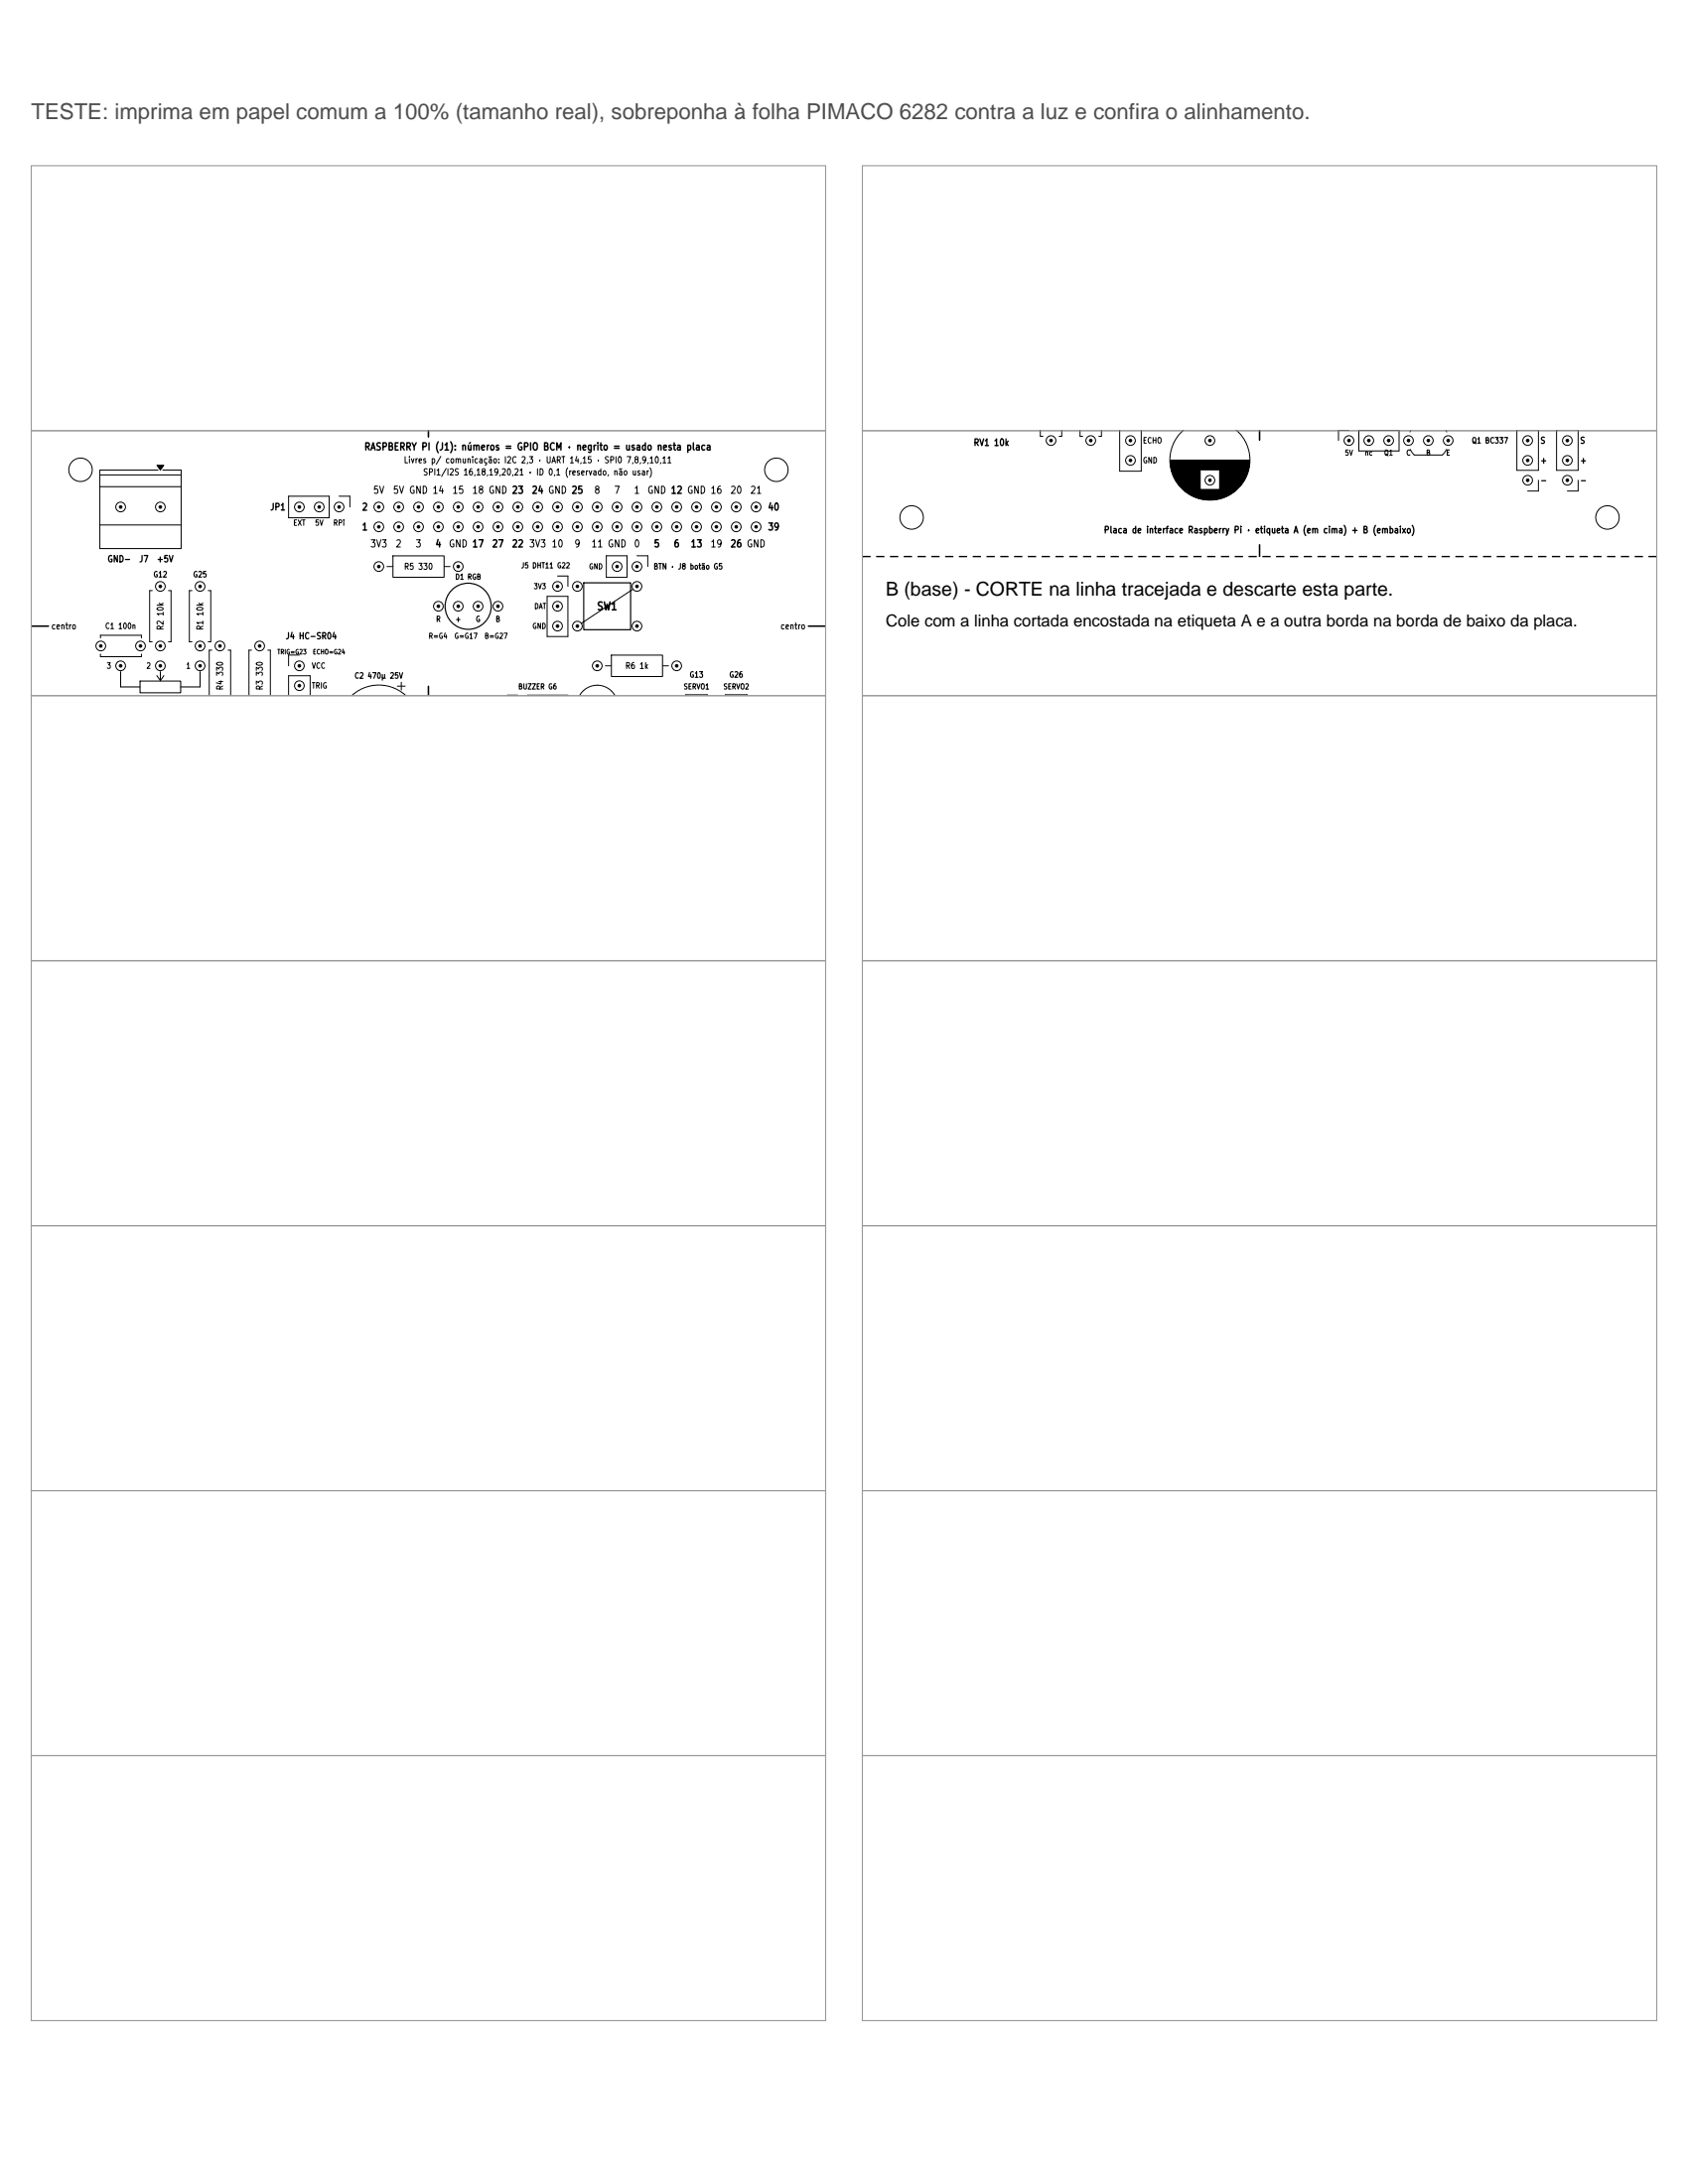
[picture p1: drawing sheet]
<svg xmlns="http://www.w3.org/2000/svg" width="216mm" height="279mm" viewBox="0 0 216 279" stroke-linecap="round" stroke-linejoin="round" font-family="sans-serif">
<g fill="none" stroke="#999" stroke-width=".14">
<path d="M4 21.2h101.6v33.9h-101.6zM110.3 21.2h101.6v33.9h-101.6zM4 55.1h101.6v33.9h-101.6zM110.3 55.1h101.6v33.9h-101.6zM4 89h101.6v33.9h-101.6zM110.3 89h101.6v33.9h-101.6zM4 122.9h101.6v33.9h-101.6zM110.3 122.9h101.6v33.9h-101.6zM4 156.8h101.6v33.9h-101.6zM110.3 156.8h101.6v33.9h-101.6zM4 190.7h101.6v33.9h-101.6zM110.3 190.7h101.6v33.9h-101.6z"/>
<path d="M4 224.6h101.6v33.9h-101.6zM110.3 224.6h101.6v33.9h-101.6z"/>
</g>
<path d="M54.8 55.1v.8M161.1 55v1.3M161.1 69.7v1.5M4 80.1h2.2M54.8 87.8v1.2M103.4 80.1h2.2" fill="none" stroke="#000" stroke-width=".2"/>
<g fill="none" stroke="#000" stroke-width=".13">
<path d="M20.1 59.5h.8l-.4 .6zM133.1 55v.8h.3M135.8 55v.8h-.3M138.1 55v.8h.4M140.9 55v.8h-.4M143.2 55v5.3h2.8v-5.3M149.7 58.9h10.1M149.7 59h10.1M149.7 59.1h10.1M149.7 59.2h10.1M149.7 59.3h10.1M149.7 59.4h10.1"/>
<path d="M149.7 59.5h10.1M149.7 59.6h10.1M149.7 59.7h10.1M149.8 59.8h9.9M149.8 59.9h9.9M149.8 60h9.9M151.3 55a5.1 5.1 0 0 0-.2 7.4 5.1 5.1 0 0 0 7.3 0 5.1 5.1 0 0 0-.2-7.4M171.2 55v1.4M173.8 55v2.7h5.1v-2.7M180.4 57.5l.5 .7h3.6l.5-.7M180.4 55l-.1 .3M184.9 55l.1 .3"/>
<path d="M194 55v5.2h2.8v-5.2M199.1 55v5.2h2.7v-5.2M12.8 60.8h10.4M12.8 62.3h10.4M12.8 67.2h10.4M19.5 75.6h-.4v6.5h.4M20.2 60.1h-7.4v10.1h10.4v-10.1h-2.4M21.6 75.6h.3v6.5h-.3M24.6 75.6h-.4v6.5h.4M26.6 75.6h.4v6.5h-.4M36.9 63.5h5.2v2.7h-5.2zM43.4 63.5h1.4v1.4"/>
<path d="M49.5 72.5h.8M50.3 71.1h6.5v2.8h-6.5zM56.8 72.5h.8M70 76.3h2.6v5.1h-2.6zM71.3 73.7h1.3v1.3M77.6 71.1h2.6v2.8h-2.6zM81 75.4l-6.6 4.4M81.5 71.1h1.3v1.4M149.8 60.1h9.9M149.8 60.1h3.7M149.8 60.2h3.7M149.9 60.2h3.6"/>
<path d="M149.9 60.3h3.6M149.9 60.4h3.6M149.9 60.5h3.6M150 60.5h3.5M150 60.6h3.5M150 60.7h3.5M150 60.8h3.5M150.1 60.8h3.4M150.1 60.9h3.4M150.1 61h3.4M150.2 61.1h3.3M150.2 61.2h3.3"/>
<path d="M150.3 61.3h3.2M150.3 61.4h3.2M150.4 61.4h3.1M150.4 61.5h3.1M150.5 61.6h3M150.5 61.7h3M150.6 61.7h2.9M150.6 61.8h2.9M150.6 61.9h2.9M150.7 61.9h2.8M150.7 62h2.8M150.8 62h2.7"/>
<path d="M150.8 62.1h2.7M150.9 62.1h2.6M150.9 62.2h2.6M151 62.3h2.5M151.1 62.4h2.4M151.1 62.5h2.4M151.2 62.5h2.3M151.3 62.6h2.2M151.3 62.6h6.9M151.4 62.7h6.7M151.5 62.8h6.5M151.6 62.9h6.3"/>
<path d="M151.7 62.9h6.1M151.7 63h6M151.8 63h5.9M151.9 63.1h5.7M152 63.1h5.5M152 63.2h5.5M152.1 63.2h5.3M152.2 63.3h5.1M152.3 63.3h4.9M152.4 63.4h4.7M152.5 63.4h4.5M152.5 63.5h4.5"/>
<path d="M152.6 63.5h4.3M152.7 63.5h4.1M152.8 63.6h3.9M152.9 63.6h3.7M153 63.7h3.5M153.1 63.7h3.3M153.2 63.7h3.1M153.4 63.8h2.7M153.5 63.8h2.5M153.7 63.9h2.1M153.9 63.9h1.7M154.2 63.9h1.1"/>
<path d="M156 60.1h3.7M156 60.8h3.5M156 62.3h2.5M156 60.2h3.7M156 60.2h3.6M156 60.3h3.6M156 60.4h3.6M156 60.5h3.6M156 60.5h3.5M156 60.6h3.5M156 60.7h3.5M156 60.8h3.4"/>
<path d="M156 60.9h3.4M156 61h3.4M156 61.1h3.3M156 61.2h3.3M156 61.3h3.2M156 61.4h3.2M156 61.4h3.1M156 61.5h3.1M156 61.6h3M156 61.7h3M156 61.7h2.9M156 61.8h2.9"/>
<path d="M156 61.9h2.9M156 61.9h2.8M156 62h2.8M156 62h2.7M156 62.1h2.7M156 62.1h2.6M156 62.2h2.6M156 62.4h2.4M156 62.5h2.4M156 62.5h2.3M156 62.6h2.2M196.8 61.4v1.4h-1.4"/>
<path d="M201.8 61.4v1.4h-1.3M12.9 81.6v-.3h5.2v.3M12.9 83.7v.3h5.2v-.3M15.4 85.9v2h2.5M17.9 87.1h5.2v1.5h-5.2zM20.1 86.4l.4 .7M20.5 85.9v1.2M21 86.4l-.5 .7M25.6 85.9v2h-2.5M27.1 83.2h-.3v5.8M29.2 83.2h.3v5.8M32.2 83.2h-.4v5.8"/>
<path d="M34.3 83.2h.3v5.8M36.9 89v-2.5h2.8v2.5M38.3 83.8h-1.4v1.4M44.9 89a5.1 5.1 0 0 1 7.1 0M50.8 87.8h1M51.3 87.3v1M66.2 88.9h-1.3v.1M67.5 89v-.1h5.1v.1M74.1 89a2.6 2.6 0 0 1 4.6 0M77.4 85.2h.8M78.2 83.8h6.5v2.8h-6.5zM84.7 85.2h.8"/>
<path d="M87.7 89v-.1h2.8v.1M92.8 89v-.1h2.7v.1"/>
<circle cx="134.4" cy="56.4" r=".62"/>
<circle cx="139.5" cy="56.4" r=".62"/>
<circle cx="144.6" cy="56.4" r=".62"/>
<circle cx="144.6" cy="58.9" r=".62"/>
<circle cx="154.7" cy="56.4" r=".62"/>
<circle cx="172.5" cy="56.4" r=".62"/>
<circle cx="175.1" cy="56.4" r=".62"/>
<circle cx="177.6" cy="56.4" r=".62"/>
<circle cx="180.1" cy="56.4" r=".62"/>
<circle cx="182.7" cy="56.4" r=".62"/>
<circle cx="185.2" cy="56.4" r=".62"/>
<circle cx="195.4" cy="58.9" r=".62"/>
<circle cx="195.4" cy="56.4" r=".62"/>
<circle cx="200.5" cy="58.9" r=".62"/>
<circle cx="200.5" cy="56.4" r=".62"/>
<circle cx="10.3" cy="60.1" r="1.5"/>
<circle cx="15.4" cy="64.9" r=".62"/>
<circle cx="20.5" cy="75" r=".62"/>
<circle cx="20.5" cy="64.9" r=".62"/>
<circle cx="25.6" cy="75" r=".62"/>
<circle cx="38.3" cy="64.9" r=".62"/>
<circle cx="40.8" cy="64.9" r=".62"/>
<circle cx="43.4" cy="64.9" r=".62"/>
<circle cx="48.4" cy="72.5" r=".62"/>
<circle cx="48.4" cy="67.4" r=".62"/>
<circle cx="48.4" cy="64.9" r=".62"/>
<circle cx="51" cy="67.4" r=".62"/>
<circle cx="51" cy="64.9" r=".62"/>
<circle cx="53.5" cy="67.4" r=".62"/>
<circle cx="53.5" cy="64.9" r=".62"/>
<circle cx="56.1" cy="67.4" r=".62"/>
<circle cx="56.1" cy="77.6" r=".62"/>
<circle cx="56.1" cy="64.9" r=".62"/>
<circle cx="58.6" cy="67.4" r=".62"/>
<circle cx="58.6" cy="64.9" r=".62"/>
<circle cx="58.6" cy="72.5" r=".62"/>
<circle cx="58.6" cy="77.6" r=".62"/>
<circle cx="61.1" cy="67.4" r=".62"/>
<circle cx="61.1" cy="77.6" r=".62"/>
<circle cx="61.1" cy="64.9" r=".62"/>
<circle cx="63.7" cy="67.4" r=".62"/>
<circle cx="63.7" cy="64.9" r=".62"/>
<circle cx="63.7" cy="77.6" r=".62"/>
<circle cx="66.2" cy="64.9" r=".62"/>
<circle cx="66.2" cy="67.4" r=".62"/>
<circle cx="68.8" cy="67.4" r=".62"/>
<circle cx="68.8" cy="64.9" r=".62"/>
<circle cx="71.3" cy="75" r=".62"/>
<circle cx="71.3" cy="64.9" r=".62"/>
<circle cx="71.3" cy="67.4" r=".62"/>
<circle cx="71.3" cy="77.6" r=".62"/>
<circle cx="73.8" cy="64.9" r=".62"/>
<circle cx="73.8" cy="75" r=".62"/>
<circle cx="73.8" cy="67.4" r=".62"/>
<circle cx="76.4" cy="67.4" r=".62"/>
<circle cx="76.4" cy="64.9" r=".62"/>
<circle cx="78.9" cy="64.9" r=".62"/>
<circle cx="78.9" cy="67.4" r=".62"/>
<circle cx="78.9" cy="72.5" r=".62"/>
<circle cx="81.5" cy="67.4" r=".62"/>
<circle cx="81.5" cy="72.5" r=".62"/>
<circle cx="81.5" cy="64.9" r=".62"/>
<circle cx="81.5" cy="75" r=".62"/>
<circle cx="84" cy="64.9" r=".62"/>
<circle cx="84" cy="67.4" r=".62"/>
<circle cx="86.5" cy="67.4" r=".62"/>
<circle cx="86.5" cy="64.9" r=".62"/>
<circle cx="89.1" cy="67.4" r=".62"/>
<circle cx="89.1" cy="64.9" r=".62"/>
<circle cx="91.6" cy="67.4" r=".62"/>
<circle cx="91.6" cy="64.9" r=".62"/>
<circle cx="94.2" cy="67.4" r=".62"/>
<circle cx="94.2" cy="64.9" r=".62"/>
<circle cx="96.7" cy="67.4" r=".62"/>
<circle cx="96.7" cy="64.9" r=".62"/>
<circle cx="99.3" cy="60.1" r="1.5"/>
<circle cx="116.6" cy="66.2" r="1.5"/>
<circle cx="154.7" cy="61.4" r=".62"/>
<circle cx="195.4" cy="61.4" r=".62"/>
<circle cx="200.5" cy="61.4" r=".62"/>
<circle cx="205.6" cy="66.2" r="1.5"/>
<circle cx="12.9" cy="82.6" r=".62"/>
<circle cx="15.4" cy="85.2" r=".62"/>
<circle cx="18" cy="82.6" r=".62"/>
<circle cx="20.5" cy="85.2" r=".62"/>
<circle cx="20.5" cy="82.6" r=".62"/>
<circle cx="25.6" cy="85.2" r=".62"/>
<circle cx="25.6" cy="82.6" r=".62"/>
<circle cx="28.1" cy="82.6" r=".62"/>
<circle cx="33.2" cy="82.6" r=".62"/>
<circle cx="38.3" cy="85.2" r=".62"/>
<circle cx="38.3" cy="87.7" r=".62"/>
<circle cx="71.3" cy="80.1" r=".62"/>
<circle cx="73.8" cy="80.1" r=".62"/>
<circle cx="76.4" cy="85.2" r=".62"/>
<circle cx="81.5" cy="80.1" r=".62"/>
<circle cx="86.5" cy="85.2" r=".62"/>
</g>
<g fill="#000" stroke="#000" stroke-width=".13">
<circle cx="134.4" cy="56.4" r=".17"/>
<circle cx="139.5" cy="56.4" r=".17"/>
<circle cx="144.6" cy="56.4" r=".17"/>
<circle cx="144.6" cy="58.9" r=".17"/>
<circle cx="154.7" cy="56.4" r=".17"/>
<circle cx="172.5" cy="56.4" r=".17"/>
<circle cx="175.1" cy="56.4" r=".17"/>
<circle cx="177.6" cy="56.4" r=".17"/>
<circle cx="180.1" cy="56.4" r=".17"/>
<circle cx="182.7" cy="56.4" r=".17"/>
<circle cx="185.2" cy="56.4" r=".17"/>
<circle cx="195.4" cy="56.4" r=".17"/>
<circle cx="195.4" cy="58.9" r=".17"/>
<circle cx="200.5" cy="58.9" r=".17"/>
<circle cx="200.5" cy="56.4" r=".17"/>
<circle cx="15.4" cy="64.9" r=".17"/>
<circle cx="20.5" cy="64.9" r=".17"/>
<circle cx="20.5" cy="75" r=".17"/>
<circle cx="25.6" cy="75" r=".17"/>
<circle cx="38.3" cy="64.9" r=".17"/>
<circle cx="40.8" cy="64.9" r=".17"/>
<circle cx="43.4" cy="64.9" r=".17"/>
<circle cx="48.4" cy="72.5" r=".17"/>
<circle cx="48.4" cy="64.9" r=".17"/>
<circle cx="48.4" cy="67.4" r=".17"/>
<circle cx="51" cy="64.9" r=".17"/>
<circle cx="51" cy="67.4" r=".17"/>
<circle cx="53.5" cy="67.4" r=".17"/>
<circle cx="53.5" cy="64.9" r=".17"/>
<circle cx="56.1" cy="77.6" r=".17"/>
<circle cx="56.1" cy="64.9" r=".17"/>
<circle cx="56.1" cy="67.4" r=".17"/>
<circle cx="58.6" cy="72.5" r=".17"/>
<circle cx="58.6" cy="77.6" r=".17"/>
<circle cx="58.6" cy="67.4" r=".17"/>
<circle cx="58.6" cy="64.9" r=".17"/>
<circle cx="61.1" cy="77.6" r=".17"/>
<circle cx="61.1" cy="64.9" r=".17"/>
<circle cx="61.1" cy="67.4" r=".17"/>
<circle cx="63.7" cy="64.9" r=".17"/>
<circle cx="63.7" cy="77.6" r=".17"/>
<circle cx="63.7" cy="67.4" r=".17"/>
<circle cx="66.2" cy="67.4" r=".17"/>
<circle cx="66.2" cy="64.9" r=".17"/>
<circle cx="68.8" cy="64.9" r=".17"/>
<circle cx="68.8" cy="67.4" r=".17"/>
<circle cx="71.3" cy="75" r=".17"/>
<circle cx="71.3" cy="77.6" r=".17"/>
<circle cx="71.3" cy="67.4" r=".17"/>
<circle cx="71.3" cy="64.9" r=".17"/>
<circle cx="73.8" cy="67.4" r=".17"/>
<circle cx="73.8" cy="64.9" r=".17"/>
<circle cx="73.8" cy="75" r=".17"/>
<circle cx="76.4" cy="67.4" r=".17"/>
<circle cx="76.4" cy="64.9" r=".17"/>
<circle cx="78.9" cy="64.9" r=".17"/>
<circle cx="78.9" cy="67.4" r=".17"/>
<circle cx="78.9" cy="72.5" r=".17"/>
<circle cx="81.5" cy="75" r=".17"/>
<circle cx="81.5" cy="67.4" r=".17"/>
<circle cx="81.5" cy="72.5" r=".17"/>
<circle cx="81.5" cy="64.9" r=".17"/>
<circle cx="84" cy="67.4" r=".17"/>
<circle cx="84" cy="64.9" r=".17"/>
<circle cx="86.5" cy="64.9" r=".17"/>
<circle cx="86.5" cy="67.4" r=".17"/>
<circle cx="89.1" cy="67.4" r=".17"/>
<circle cx="89.1" cy="64.9" r=".17"/>
<circle cx="91.6" cy="67.4" r=".17"/>
<circle cx="91.6" cy="64.9" r=".17"/>
<circle cx="94.2" cy="67.4" r=".17"/>
<circle cx="94.2" cy="64.9" r=".17"/>
<circle cx="96.7" cy="64.9" r=".17"/>
<circle cx="96.7" cy="67.4" r=".17"/>
<circle cx="154.7" cy="61.4" r=".17"/>
<circle cx="195.4" cy="61.4" r=".17"/>
<circle cx="200.5" cy="61.4" r=".17"/>
<circle cx="12.9" cy="82.6" r=".17"/>
<circle cx="15.4" cy="85.2" r=".17"/>
<circle cx="18" cy="82.6" r=".17"/>
<circle cx="20.5" cy="82.6" r=".17"/>
<circle cx="20.5" cy="85.2" r=".17"/>
<circle cx="25.6" cy="85.2" r=".17"/>
<circle cx="25.6" cy="82.6" r=".17"/>
<circle cx="28.1" cy="82.6" r=".17"/>
<circle cx="33.2" cy="82.6" r=".17"/>
<circle cx="38.3" cy="85.2" r=".17"/>
<circle cx="38.3" cy="87.7" r=".17"/>
<circle cx="71.3" cy="80.1" r=".17"/>
<circle cx="73.8" cy="80.1" r=".17"/>
<circle cx="76.4" cy="85.2" r=".17"/>
<circle cx="81.5" cy="80.1" r=".17"/>
<circle cx="86.5" cy="85.2" r=".17"/>
</g>
<path d="M20.1 59.5h.8l-.4 .6z" fill="#000"/>
<g fill="none" stroke="#000" stroke-width=".15">
<path d="M74.7 74.6h6v6h-6z"/>
<circle cx="59.9" cy="77.6" r="2.95"/>
</g>
<path d="M110.3 71.2h101.6" fill="none" stroke="#000" stroke-width=".18" stroke-dasharray="1.1 .7" stroke-linecap="butt"/>
<text font-size="2.8" fill="#4d4d4d" x="4" y="15.2">TESTE: imprima em papel comum a 100% (tamanho real), sobreponha à folha PIMACO 6282 contra a luz e confira o alinhamento.</text>
<text font-size="2.5" x="113.3" y="76.2">B (base) - CORTE na linha tracejada e descarte esta parte.</text>
<text font-size="2.1" x="113.3" y="80.2">Cole com a linha cortada encostada na etiqueta A e a outra borda na borda de baixo da placa.</text>
<text font-size="1" x="76.3" y="78.3">SW1</text>
<g font-size=".9">
<text x="46.5" y="57.8">RASPBERRY PI (J1): números = GPIO BCM · negrito = usado nesta placa</text>
<text x="124.5" y="57.3">RV1 10k</text>
<text x="34.5" y="65.5">JP1</text>
<text x="46.2" y="65.5">2</text>
<text x="47.7" y="63.4">5V</text>
<text x="50.2" y="63.4">5V GND 14</text>
<text x="57.8" y="63.4">15</text>
<text x="60.3" y="63.4">18 GND 23</text>
<text x="67.9" y="63.4">24 GND 25</text>
<text x="75.9" y="63.4">8</text>
<text x="78.5" y="63.4">7</text>
<text x="81" y="63.4">1</text>
<text x="82.7" y="63.4">GND 12 GND 16</text>
<text x="93.3" y="63.4">20</text>
<text x="95.9" y="63.4">21</text>
<text x="98.1" y="65.5">40</text>
<text x="46.2" y="68.1">1</text>
<text x="47.3" y="70.3">3V3</text>
<text x="50.5" y="70.3">2</text>
<text x="53.1" y="70.3">3</text>
<text x="55.6" y="70.3">4</text>
<text x="57.3" y="70.3">GND 17</text>
<text x="62.9" y="70.3">27</text>
<text x="65.4" y="70.3">22</text>
<text x="67.6" y="70.3">3V3</text>
<text x="70.5" y="70.3">10</text>
<text x="73.4" y="70.3">9</text>
<text x="75.6" y="70.3">11 GND</text>
<text x="81" y="70.3">0</text>
<text x="83.6" y="70.3">5</text>
<text x="86.1" y="70.3">6</text>
<text x="88.3" y="70.3">13</text>
<text x="90.8" y="70.3">19</text>
<text x="93.3" y="70.3">26 GND</text>
<text x="98.1" y="68.1">39</text>
<text x="141.1" y="68.4">Placa de interface Raspberry Pi · etiqueta A (em cima) + B (embaixo)</text>
</g>
<g font-size=".8">
<text x="51.6" y="59.5">Livres p/ comunicação: I2C 2,3 · UART 14,15 · SPI0 7,8,9,10,11</text>
<text x="197" y="57">S</text>
<text x="197" y="59.5">+</text>
<text x="202" y="57">S</text>
<text x="202" y="59.5">+</text>
<text x="54" y="61">SPI1/I2S 16,18,19,20,21 · ID 0,1 (reservado, não usar)</text>
<text x="197" y="62">−</text>
<text x="202" y="62">−</text>
<text x="13.7" y="72.1">GND−</text>
<text x="17.7" y="72.1">J7</text>
<text x="20" y="72.1">+5V</text>
<text x="51.6" y="73.1">R5 330</text>
<text x="6.5" y="80.7">centro</text>
<text x="21.1" y="80.7" transform="rotate(-90 21.1 80.7)">R2 10k</text>
<text x="26.2" y="80.7" transform="rotate(-90 26.2 80.7)">R1 10k</text>
<text x="36.5" y="82">J4 HC-SR04</text>
<text x="99.8" y="80.7">centro</text>
<text x="28.7" y="88.4" transform="rotate(-90 28.7 88.4)">R4 330</text>
<text x="33.8" y="88.4" transform="rotate(-90 33.8 88.4)">R3 330</text>
<text x="79.9" y="85.8">R6 1k</text>
</g>
<g font-size=".7">
<text x="146.1" y="56.9">ECHO</text>
<text x="146.1" y="59.4">GND</text>
<text x="171.9" y="58.5">5V</text>
<text x="174.5" y="58.5">nc</text>
<text x="177" y="58.5">Q1</text>
<text x="179.8" y="58.4">C</text>
<text x="182.3" y="58.4">B</text>
<text x="184.9" y="58.4">E</text>
<text x="188.2" y="56.9">Q1 BC337</text>
<text x="37.5" y="67.4">EXT</text>
<text x="40.2" y="67.4">5V</text>
<text x="42.6" y="67.4">RPi</text>
<text x="19.6" y="74">G12</text>
<text x="24.6" y="74">G25</text>
<text x="58.2" y="74.3">D1 RGB</text>
<text x="66.6" y="72.9">J5 DHT11 G22</text>
<text x="68.2" y="75.5">3V3</text>
<text x="75.3" y="73">GND</text>
<text x="83.5" y="73">BTN · J8 botão G5</text>
<text x="13.4" y="80.6">C1 100n</text>
<text x="54.8" y="81.9">R=G4</text>
<text x="55.7" y="79.7">R</text>
<text x="58.1" y="81.9">G=G17</text>
<text x="58.2" y="79.7">+</text>
<text x="60.8" y="79.7">G</text>
<text x="61.9" y="81.9">B=G27</text>
<text x="63.3" y="79.7">B</text>
<text x="68" y="80.6">GND</text>
<text x="68.3" y="78.1">DAT</text>
<text x="13.6" y="85.7">3</text>
<text x="18.7" y="85.7">2</text>
<text x="23.7" y="85.7">1</text>
<text x="39.8" y="85.7">VCC</text>
<text x="39.8" y="88.3">TRIG</text>
<text x="45.3" y="87">C2 470µ 25V</text>
<text x="66.2" y="88.4">BUZZER G6</text>
<text x="87.4" y="88.4">SERVO1</text>
<text x="88.1" y="86.9">G13</text>
<text x="92.5" y="88.4">SERVO2</text>
<text x="93.2" y="86.9">G26</text>
</g>
<g font-size=".6">
<text x="35.4" y="83.9">TRIG=G23</text>
<text x="40" y="83.9">ECHO=G24</text>
</g>
</svg>
